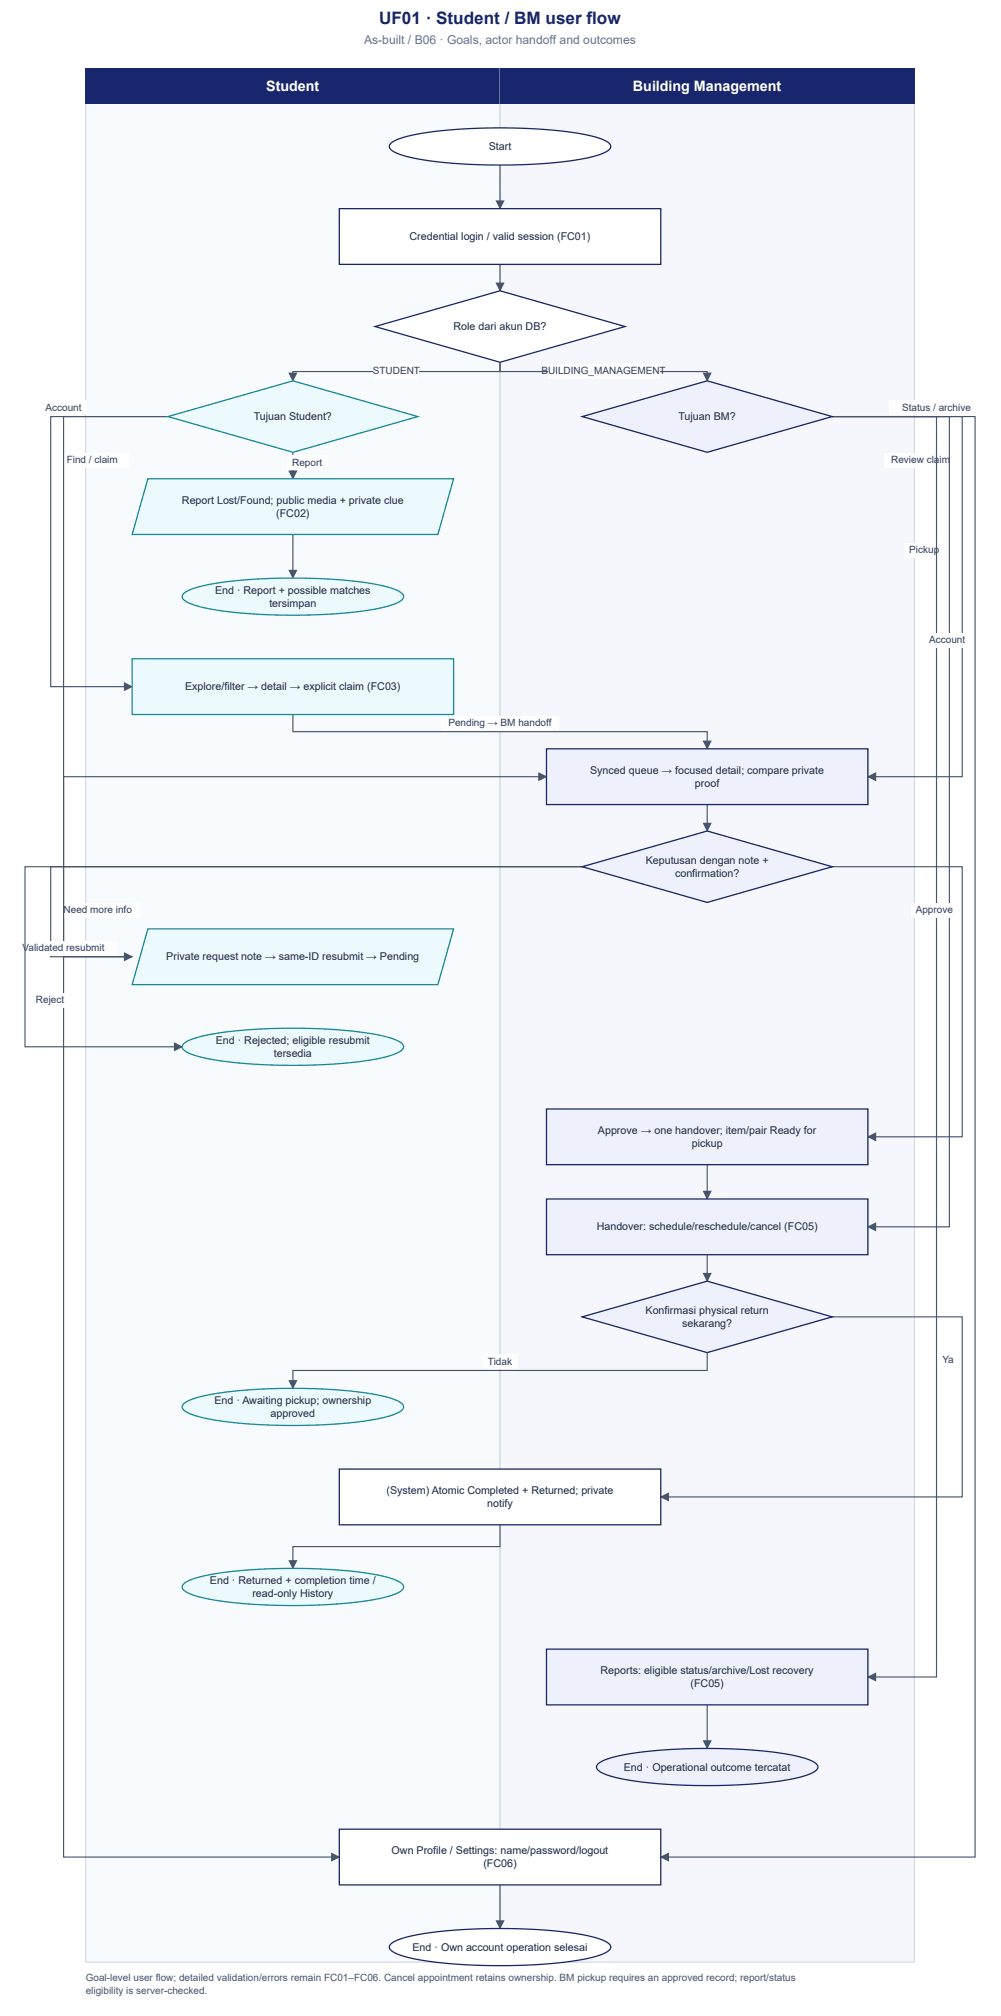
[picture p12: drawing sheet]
<svg xmlns="http://www.w3.org/2000/svg" width="371mm" height="747mm" viewBox="0 0 371 747" stroke-linecap="round" stroke-linejoin="round" font-family="sans-serif">
<path d="M31.7 25.4h153.5v701.1h-153.5z" fill="#f8fbfd"/>
<path d="M31.7 25.4h153.5v701.1h-153.5z" fill="none" stroke="#cbd5e1" stroke-width=".37"/>
<path d="M31.7 25.4h153.5v13.2h-153.5z" fill="#17266d"/>
<path d="M185.2 25.4h153.5v701.1h-153.5z" fill="#f6f7fc"/>
<path d="M185.2 25.4h153.5v701.1h-153.5z" fill="none" stroke="#cbd5e1" stroke-width=".37"/>
<path d="M185.2 25.4h153.5v13.2h-153.5z" fill="#17266d"/>
<path d="M185.2 61.1v16.2" fill="none" stroke="#475569" stroke-width=".42"/>
<path d="M183.5 74.2h3.4l-1.7 3.4z" fill="#475569"/>
<path d="M185.2 97.9v9.8" fill="none" stroke="#475569" stroke-width=".42"/>
<path d="M183.5 104.6h3.4l-1.7 3.4z" fill="#475569"/>
<path d="M185.2 134.1v3.5h-76.7v3.4" fill="none" stroke="#475569" stroke-width=".42"/>
<path d="M106.8 138h3.4l-1.7 3.4z" fill="#475569"/>
<path d="M138.4 134.9h16.9v5.3h-16.9z" fill="#fff"/>
<path d="M185.2 134.1v3.5h76.7v3.4" fill="none" stroke="#475569" stroke-width=".42"/>
<path d="M260.2 138h3.4l-1.7 3.4z" fill="#475569"/>
<path d="M202.9 134.9h41.4v5.3h-41.4z" fill="#fff"/>
<path d="M108.5 167.5v9.8" fill="none" stroke="#475569" stroke-width=".42"/>
<path d="M106.8 174.2h3.4l-1.7 3.4z" fill="#475569"/>
<path d="M106.3 168.7h14.9v5.3h-14.9z" fill="#fff"/>
<path d="M108.5 197.9v16.1" fill="none" stroke="#475569" stroke-width=".42"/>
<path d="M106.8 211h3.4l-1.7 3.4z" fill="#475569"/>
<path d="M62.2 154.3h-43.4v100h30.1" fill="none" stroke="#475569" stroke-width=".42"/>
<path d="M45.9 252.6l3.4 1.7-3.4 1.7z" fill="#475569"/>
<path d="M20.6 167.7h27.1v5.3h-27.1z" fill="#fff"/>
<path d="M62.2 154.3h-38.7v533.4h102.2" fill="none" stroke="#475569" stroke-width=".42"/>
<path d="M122.6 686l3.4 1.7-3.4 1.6z" fill="#475569"/>
<path d="M15.1 148.4h16.9v5.3h-16.9z" fill="#fff"/>
<path d="M108.5 264.6v6.3h153.4v6.4" fill="none" stroke="#475569" stroke-width=".42"/>
<path d="M260.2 274.2h3.4l-1.7 3.4z" fill="#475569"/>
<path d="M163.5 265.1h43.4v5.3h-43.4z" fill="#fff"/>
<path d="M308.2 154.3h48.2v133.3h-34.9" fill="none" stroke="#475569" stroke-width=".42"/>
<path d="M321.1 287.6l3.4-1.7v3.4z" fill="#475569"/>
<path d="M327.4 167.7h27.1v5.3h-27.1z" fill="#fff"/>
<path d="M308.2 154.3h43.4v300h-30.1" fill="none" stroke="#475569" stroke-width=".42"/>
<path d="M321.1 454.3l3.4-1.7v3.4z" fill="#475569"/>
<path d="M334.9 201.1h14.9v5.3h-14.9z" fill="#fff"/>
<path d="M308.2 154.3h38.7v466.7h-25.4" fill="none" stroke="#475569" stroke-width=".42"/>
<path d="M321.1 621l3.4-1.7v3.4z" fill="#475569"/>
<path d="M329.2 148.4h35.3v5.3h-35.3z" fill="#fff"/>
<path d="M308.2 154.3h53v533.4h-116.5" fill="none" stroke="#475569" stroke-width=".42"/>
<path d="M244.4 687.7l3.4-1.7v3.3z" fill="#475569"/>
<path d="M342.4 234.4h16.9v5.3h-16.9z" fill="#fff"/>
<path d="M261.9 297.9v9.8" fill="none" stroke="#475569" stroke-width=".42"/>
<path d="M260.2 304.7h3.4l-1.7 3.3z" fill="#475569"/>
<path d="M215.6 320.9h-196.8v33.4h30.1" fill="none" stroke="#475569" stroke-width=".42"/>
<path d="M45.9 352.6l3.4 1.7-3.4 1.7z" fill="#475569"/>
<path d="M20.6 334.4h31.2v5.3h-31.2z" fill="#fff"/>
<path d="M202.4 287.6h-178.9v66.7h25.4" fill="none" stroke="#475569" stroke-width=".42"/>
<path d="M199.4 285.9l3.3 1.7-3.3 1.7z" fill="#475569"/>
<path d="M3.9 348.5h39.3v5.2h-39.3z" fill="#fff"/>
<path d="M215.6 320.9h-206.3v66.7h58.2" fill="none" stroke="#475569" stroke-width=".42"/>
<path d="M64.4 385.9l3.4 1.7-3.4 1.7z" fill="#475569"/>
<path d="M11.1 367.8h14.9v5.3h-14.9z" fill="#fff"/>
<path d="M308.2 320.9h48.2v100.1h-34.9" fill="none" stroke="#475569" stroke-width=".42"/>
<path d="M321.1 421l3.4-1.7v3.3z" fill="#475569"/>
<path d="M337.6 334.4h16.9v5.3h-16.9z" fill="#fff"/>
<path d="M261.9 431.3v12.7" fill="none" stroke="#475569" stroke-width=".42"/>
<path d="M260.2 440.9h3.4l-1.7 3.4z" fill="#475569"/>
<path d="M261.9 464.6v9.8" fill="none" stroke="#475569" stroke-width=".42"/>
<path d="M260.2 471.3h3.4l-1.7 3.4z" fill="#475569"/>
<path d="M261.9 500.9v6.6h-153.4v6.6" fill="none" stroke="#475569" stroke-width=".42"/>
<path d="M106.8 511h3.4l-1.7 3.4z" fill="#475569"/>
<path d="M178.8 501.6h12.8v5.3h-12.8z" fill="#fff"/>
<path d="M308.2 487.6h48.2v66.7h-111.7" fill="none" stroke="#475569" stroke-width=".42"/>
<path d="M244.4 554.3l3.4-1.7v3.4z" fill="#475569"/>
<path d="M347.8 501.1h6.7v5.3h-6.7z" fill="#fff"/>
<path d="M185.2 564.6v8.1h-76.7v8.1" fill="none" stroke="#475569" stroke-width=".42"/>
<path d="M106.8 577.7h3.4l-1.7 3.4z" fill="#475569"/>
<path d="M261.9 631.3v16.1" fill="none" stroke="#475569" stroke-width=".42"/>
<path d="M260.2 644.4h3.4l-1.7 3.4z" fill="#475569"/>
<path d="M185.2 698v16.1" fill="none" stroke="#475569" stroke-width=".42"/>
<path d="M183.5 711.1h3.4l-1.7 3.3z" fill="#475569"/>
<path d="M144.7 53.1l1.7-1.1 2.6-1 8.3-1.8 11.5-1.3 13.2-.5 13.2 .2 12.4 .9 9.9 1.5 3.9 1 2.6 1a2.3 2.3 0 0 1 1.9 3.1l-1.4 1.1-2.5 1.1-8.2 1.9-11.4 1.3-13.2 .6-13.6-.2-12.8-.9-9.9-1.5-3.9-1-2.6-1a2.3 2.3 0 0 1-1.9-3.1z" fill="#fff"/>
<path d="M144.7 53.1l1.7-1.1 2.6-1 8.3-1.8 11.5-1.3 13.2-.5 13.2 .2 12.4 .9 9.9 1.5 3.9 1 2.6 1a2.3 2.3 0 0 1 1.9 3.1l-1.4 1.1-2.5 1.1-8.2 1.9-11.4 1.3-13.2 .6-13.6-.2-12.8-.9-9.9-1.5-3.9-1-2.6-1a2.3 2.3 0 0 1-1.9-3.1z" fill="none" stroke="#17266d" stroke-width=".48"/>
<path d="M125.7 77.3h119v20.6h-119z" fill="#fff"/>
<path d="M125.7 77.3h119v20.6h-119z" fill="none" stroke="#17266d" stroke-width=".48"/>
<path d="M138.9 120.9l46.3-13.2 46.3 13.2-46.3 13.2z" fill="#fff"/>
<path d="M138.9 120.9l46.3-13.2 46.3 13.2-46.3 13.2z" fill="none" stroke="#17266d" stroke-width=".48"/>
<path d="M62.2 154.3l46.3-13.3 46.3 13.3-46.3 13.2z" fill="#edfafd"/>
<path d="M62.2 154.3l46.3-13.3 46.3 13.3-46.3 13.2z" fill="none" stroke="#16899b" stroke-width=".48"/>
<path d="M215.6 154.3l46.3-13.3 46.3 13.3-46.3 13.2z" fill="#eef1fb"/>
<path d="M215.6 154.3l46.3-13.3 46.3 13.3-46.3 13.2z" fill="none" stroke="#17266d" stroke-width=".48"/>
<path d="M54.8 177.3h113.2l-5.8 20.6h-113.3z" fill="#edfafd"/>
<path d="M54.8 177.3h113.2l-5.8 20.6h-113.3z" fill="none" stroke="#16899b" stroke-width=".48"/>
<path d="M68 219.8l1.6-1.1 2.7-1 8.3-1.8 11.4-1.3 13.3-.5 13.1 .2 12.4 .9 10 1.5 3.8 1 2.7 1a2.3 2.3 0 0 1 1.9 3.1l-1.5 1.1-2.4 1.1-8.2 1.9-11.5 1.3-13.1 .6-13.6-.2-12.8-.9-10-1.5-3.8-1-2.7-1.1a2.3 2.3 0 0 1-1.8-3z" fill="#edfafd"/>
<path d="M68 219.8l1.6-1.1 2.7-1 8.3-1.8 11.4-1.3 13.3-.5 13.1 .2 12.4 .9 10 1.5 3.8 1 2.7 1a2.3 2.3 0 0 1 1.9 3.1l-1.5 1.1-2.4 1.1-8.2 1.9-11.5 1.3-13.1 .6-13.6-.2-12.8-.9-10-1.5-3.8-1-2.7-1.1a2.3 2.3 0 0 1-1.8-3z" fill="none" stroke="#16899b" stroke-width=".48"/>
<path d="M48.9 243.9h119.1v20.7h-119.1z" fill="#edfafd"/>
<path d="M48.9 243.9h119.1v20.7h-119.1z" fill="none" stroke="#16899b" stroke-width=".48"/>
<path d="M202.4 277.3h119.1v20.6h-119.1z" fill="#eef1fb"/>
<path d="M202.4 277.3h119.1v20.6h-119.1z" fill="none" stroke="#17266d" stroke-width=".48"/>
<path d="M215.6 320.9l46.3-13.2 46.3 13.2-46.3 13.3z" fill="#eef1fb"/>
<path d="M215.6 320.9l46.3-13.2 46.3 13.2-46.3 13.3z" fill="none" stroke="#17266d" stroke-width=".48"/>
<path d="M54.8 344h113.2l-5.8 20.6h-113.3z" fill="#edfafd"/>
<path d="M54.8 344h113.2l-5.8 20.6h-113.3z" fill="none" stroke="#16899b" stroke-width=".48"/>
<path d="M68 386.5l1.6-1.1 2.7-1 8.3-1.8 11.4-1.3 13.3-.5 13.1 .1 12.4 .9 10 1.6 3.8 1 2.7 1a2.3 2.3 0 0 1 1.9 3.1l-1.5 1.1-2.4 1.1-8.2 1.8-11.5 1.4-13.1 .6-13.6-.2-12.8-.9-10-1.6-3.8-.9-2.7-1.1a2.3 2.3 0 0 1-1.8-3z" fill="#edfafd"/>
<path d="M68 386.5l1.6-1.1 2.7-1 8.3-1.8 11.4-1.3 13.3-.5 13.1 .1 12.4 .9 10 1.6 3.8 1 2.7 1a2.3 2.3 0 0 1 1.9 3.1l-1.5 1.1-2.4 1.1-8.2 1.8-11.5 1.4-13.1 .6-13.6-.2-12.8-.9-10-1.6-3.8-.9-2.7-1.1a2.3 2.3 0 0 1-1.8-3z" fill="none" stroke="#16899b" stroke-width=".48"/>
<path d="M202.4 410.6h119.1v20.7h-119.1z" fill="#eef1fb"/>
<path d="M202.4 410.6h119.1v20.7h-119.1z" fill="none" stroke="#17266d" stroke-width=".48"/>
<path d="M202.4 444h119.1v20.6h-119.1z" fill="#eef1fb"/>
<path d="M202.4 444h119.1v20.6h-119.1z" fill="none" stroke="#17266d" stroke-width=".48"/>
<path d="M215.6 487.6l46.3-13.2 46.3 13.2-46.3 13.3z" fill="#eef1fb"/>
<path d="M215.6 487.6l46.3-13.2 46.3 13.2-46.3 13.3z" fill="none" stroke="#17266d" stroke-width=".48"/>
<path d="M68 519.8l1.6-1 2.7-1.1 8.3-1.8 11.4-1.2 13.3-.6 13.1 .2 12.4 .9 10 1.5 3.8 1 2.7 1.1a2.3 2.3 0 0 1 1.9 3l-1.5 1.2-2.4 1-8.2 1.9-11.5 1.3-13.1 .6-13.6-.1-12.8-1-10-1.5-3.8-1-2.7-1a2.3 2.3 0 0 1-1.8-3.1z" fill="#edfafd"/>
<path d="M68 519.8l1.6-1 2.7-1.1 8.3-1.8 11.4-1.2 13.3-.6 13.1 .2 12.4 .9 10 1.5 3.8 1 2.7 1.1a2.3 2.3 0 0 1 1.9 3l-1.5 1.2-2.4 1-8.2 1.9-11.5 1.3-13.1 .6-13.6-.1-12.8-1-10-1.5-3.8-1-2.7-1a2.3 2.3 0 0 1-1.8-3.1z" fill="none" stroke="#16899b" stroke-width=".48"/>
<path d="M125.7 544h119v20.6h-119z" fill="#fff"/>
<path d="M125.7 544h119v20.6h-119z" fill="none" stroke="#17266d" stroke-width=".48"/>
<path d="M68 586.5l1.6-1.1 2.7-1 8.3-1.8 11.4-1.3 13.3-.5 13.1 .2 12.4 .9 10 1.5 3.8 1 2.7 1a2.3 2.3 0 0 1 1.9 3.1l-1.5 1.1-2.4 1.1-8.2 1.9-11.5 1.3-13.1 .6-13.6-.2-12.8-.9-10-1.5-3.8-1-2.7-1a2.3 2.3 0 0 1-1.8-3.1z" fill="#edfafd"/>
<path d="M68 586.5l1.6-1.1 2.7-1 8.3-1.8 11.4-1.3 13.3-.5 13.1 .2 12.4 .9 10 1.5 3.8 1 2.7 1a2.3 2.3 0 0 1 1.9 3.1l-1.5 1.1-2.4 1.1-8.2 1.9-11.5 1.3-13.1 .6-13.6-.2-12.8-.9-10-1.5-3.8-1-2.7-1a2.3 2.3 0 0 1-1.8-3.1z" fill="none" stroke="#16899b" stroke-width=".48"/>
<path d="M202.4 610.7h119.1v20.6h-119.1z" fill="#eef1fb"/>
<path d="M202.4 610.7h119.1v20.6h-119.1z" fill="none" stroke="#17266d" stroke-width=".48"/>
<path d="M221.5 653.2l1.6-1.1 2.7-1 8.2-1.8 11.5-1.3 13.2-.5 13.2 .1 12.4 .9 10 1.6 3.8 1 2.7 1a2.3 2.3 0 0 1 1.8 3.1l-1.4 1.1-2.5 1.1-8.1 1.8-11.5 1.4-13.1 .6-13.6-.2-12.8-.9-10-1.6-3.8-.9-2.7-1.1a2.3 2.3 0 0 1-1.9-3z" fill="#eef1fb"/>
<path d="M221.5 653.2l1.6-1.1 2.7-1 8.2-1.8 11.5-1.3 13.2-.5 13.2 .1 12.4 .9 10 1.6 3.8 1 2.7 1a2.3 2.3 0 0 1 1.8 3.1l-1.4 1.1-2.5 1.1-8.1 1.8-11.5 1.4-13.1 .6-13.6-.2-12.8-.9-10-1.6-3.8-.9-2.7-1.1a2.3 2.3 0 0 1-1.9-3z" fill="none" stroke="#17266d" stroke-width=".48"/>
<path d="M125.7 677.3h119v20.7h-119z" fill="#fff"/>
<path d="M125.7 677.3h119v20.7h-119z" fill="none" stroke="#17266d" stroke-width=".48"/>
<path d="M144.7 719.9l1.7-1.1 2.6-1.1 8.3-1.8 11.5-1.2 13.2-.6 13.2 .2 12.4 .9 9.9 1.6 3.9 .9 2.6 1.1a2.3 2.3 0 0 1 1.9 3l-1.4 1.2-2.5 1-8.2 1.9-11.4 1.3-13.2 .6-13.6-.1-12.8-.9-9.9-1.6-3.9-1-2.6-1a2.3 2.3 0 0 1-1.9-3.1z" fill="#fff"/>
<path d="M144.7 719.9l1.7-1.1 2.6-1.1 8.3-1.8 11.5-1.2 13.2-.6 13.2 .2 12.4 .9 9.9 1.6 3.9 .9 2.6 1.1a2.3 2.3 0 0 1 1.9 3l-1.4 1.2-2.5 1-8.2 1.9-11.4 1.3-13.2 .6-13.6-.1-12.8-.9-9.9-1.6-3.9-1-2.6-1a2.3 2.3 0 0 1-1.9-3.1z" fill="none" stroke="#17266d" stroke-width=".48"/>
<text font-size="6.3" fill="#17266d" x="140.4" y="9">UF01 · Student / BM user flow</text>
<g font-size="5.3" fill="#fff">
<text x="98.6" y="33.9">Student</text>
<text x="234.4" y="33.9">Building Management</text>
</g>
<text font-size="4.5" fill="#64748b" x="134.9" y="16.4">As-built / B06 · Goals, actor handoff and outcomes</text>
<g font-size="4" fill="#1e293b">
<text x="181" y="55.6">Start</text>
<text x="151.7" y="88.9">Credential login / valid session (FC01)</text>
<text x="168" y="122.2">Role dari akun DB?</text>
<text x="94" y="155.6">Tujuan Student?</text>
<text x="251.3" y="155.6">Tujuan BM?</text>
<text x="67.4" y="186.5">Report Lost/Found; public media + private clue</text>
<text x="102.3" y="191.3">(FC02)</text>
<text x="79.6" y="219.9">End · Report + possible matches</text>
<text x="99.8" y="224.6">tersimpan</text>
<text x="68.6" y="255.6">Explore/filter → detail → explicit claim (FC03)</text>
<text x="218.6" y="286.5">Synced queue → focused detail; compare private</text>
<text x="257.4" y="291.3">proof</text>
<text x="239.2" y="319.9">Keputusan dengan note +</text>
<text x="250" y="324.6">confirmation?</text>
<text x="61.6" y="355.6">Private request note → same-ID resubmit → Pending</text>
<text x="79.9" y="386.6">End · Rejected; eligible resubmit</text>
<text x="101.4" y="391.3">tersedia</text>
<text x="221.5" y="419.9">Approve → one handover; item/pair Ready for</text>
<text x="256.2" y="424.7">pickup</text>
<text x="221" y="455.6">Handover: schedule/reschedule/cancel (FC05)</text>
<text x="239.1" y="486.6">Konfirmasi physical return</text>
<text x="252.7" y="491.3">sekarang?</text>
<text x="79.4" y="519.9">End · Awaiting pickup; ownership</text>
<text x="100.2" y="524.7">approved</text>
<text x="143.1" y="553.2">(System) Atomic Completed + Returned; private</text>
<text x="180.5" y="558">notify</text>
<text x="77.8" y="586.6">End · Returned + completion time /</text>
<text x="93.5" y="591.3">read-only History</text>
<text x="222.4" y="619.9">Reports: eligible status/archive/Lost recovery</text>
<text x="255.8" y="624.7">(FC05)</text>
<text x="231.1" y="655.6">End · Operational outcome tercatat</text>
<text x="145.1" y="686.6">Own Profile / Settings: name/password/logout</text>
<text x="179" y="691.4">(FC06)</text>
<text x="152.8" y="722.3">End · Own account operation selesai</text>
</g>
<g font-size="3.7" fill="#334155">
<text x="138.1" y="138.6">STUDENT</text>
<text x="200.5" y="138.6">BUILDING_MANAGEMENT</text>
<text x="16.9" y="152.1">Account</text>
<text x="334.1" y="152.1">Status / archive</text>
<text x="24.7" y="171.4">Find / claim</text>
<text x="108.2" y="172.4">Report</text>
<text x="330.1" y="171.4">Review claim</text>
<text x="336.8" y="204.8">Pickup</text>
<text x="344.1" y="238.1">Account</text>
<text x="166.1" y="268.8">Pending → BM handoff</text>
<text x="23.6" y="338.1">Need more info</text>
<text x="339.2" y="338.1">Approve</text>
<text x="8.3" y="352.2">Validated resubmit</text>
<text x="13.3" y="371.5">Reject</text>
<text x="180.7" y="505.4">Tidak</text>
<text x="349.1" y="504.8">Ya</text>
</g>
<g font-size="3.7" fill="#475569">
<text x="31.7" y="733.7">Goal-level user flow; detailed validation/errors remain FC01–FC06. Cancel appointment retains ownership. BM pickup requires an approved record; report/status</text>
<text x="31.7" y="738.5">eligibility is server-checked.</text>
</g>
</svg>
